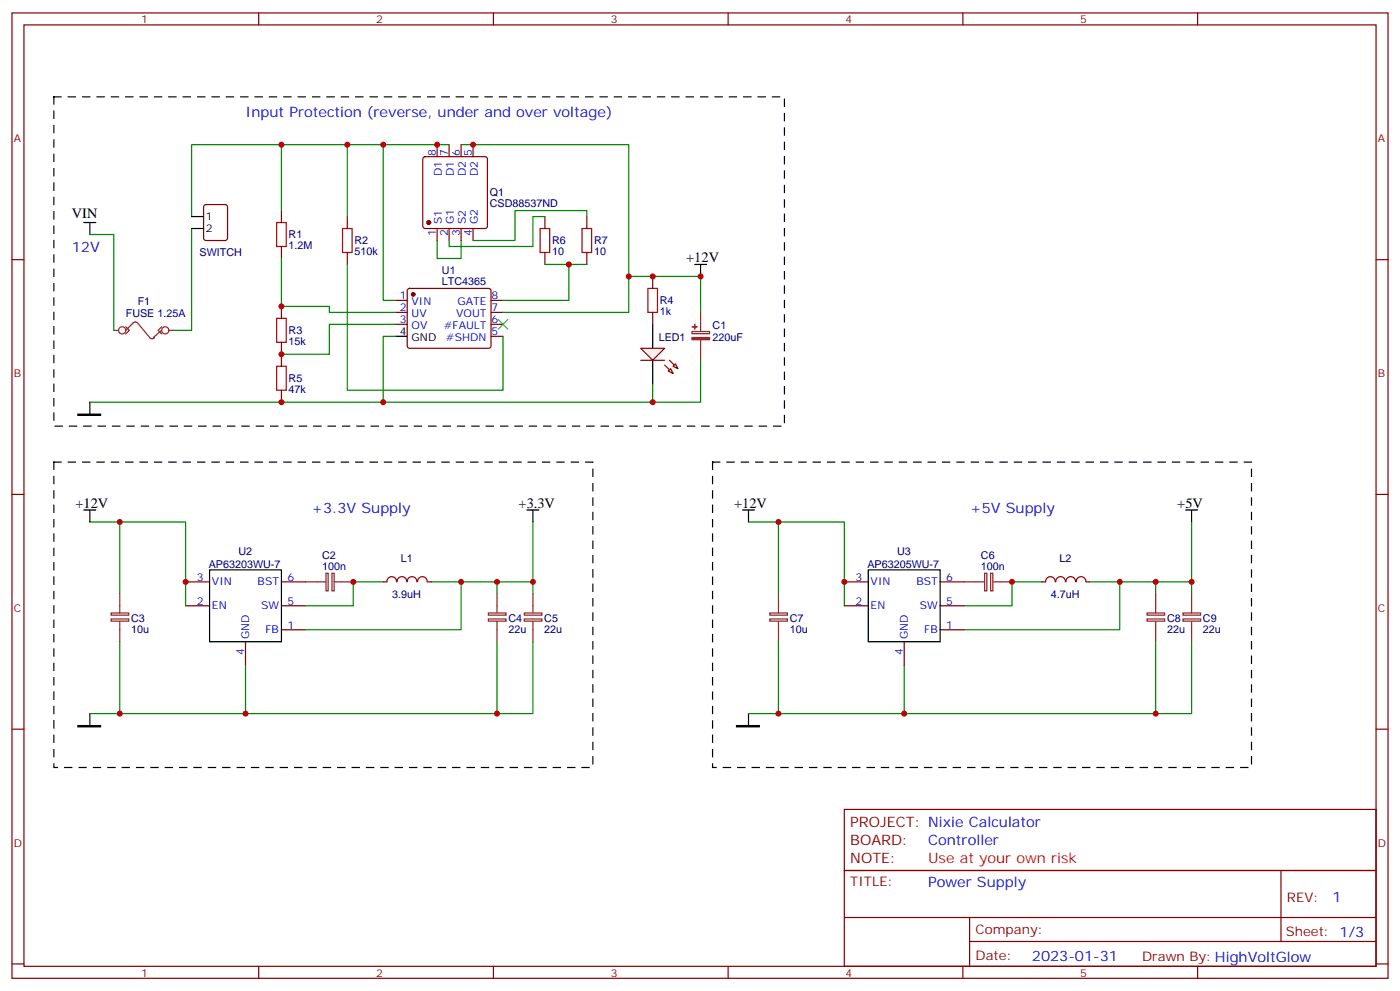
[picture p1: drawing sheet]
<svg xmlns="http://www.w3.org/2000/svg" width="412mm" height="292mm" viewBox="0 0 412 292" stroke-linecap="round" stroke-linejoin="round" font-family="sans-serif">
<g fill="none" stroke="#870000" stroke-width=".35">
<path d="M3.5 3.8h405.4v284.3h-405.4zM7.1 7.3h398.2v277.3h-398.2zM76.2 3.8v3.5M145.3 3.8v3.5M214.5 3.8v3.5M283.6 3.8v3.5M352.8 3.8v3.5M3.5 76.5h3.6M405.3 76.5h3.6M3.5 145.6h3.6M405.3 145.6h3.6M3.5 214.8h3.6"/>
<path d="M405.3 214.8h3.6M248.7 256.4h156.6v28.2h-156.6zM377.3 256.4v20.9M248.7 270.2h156.5M285.6 277.3h119.6M285.6 270.2v14.2M3.5 283.9h3.6M76.2 284.6v3.5M145.3 284.6v3.5M214.5 284.6v3.5M283.6 284.6v3.5M352.8 284.6v3.5"/>
<path d="M405.3 283.9h3.6"/>
</g>
<path d="M192.3 95.5v7.1M192.3 106.1v7.1" fill="none" stroke="#000" stroke-width=".35"/>
<path d="M188.7 102.6h7.1l-3.5 3.5z" fill="#f0f0f0" stroke="#870000" stroke-width=".35"/>
<path d="M195.8 107.5l2.5 2.5M197.2 106.1l2.5 2.5" fill="none" stroke="#870000" stroke-width=".35"/>
<g fill="#f0f0f0" stroke="#870000" stroke-width=".35">
<path d="M196.8 109.3l.8-.7 .7 1.4z"/>
<path d="M198.3 107.9l.7-.7 .7 1.4z"/>
</g>
<g fill="none" stroke="#870000" stroke-width=".35">
<path d="M124.8 46.3l.4-.2h17.7l.5 .2 .2 .5v19.8l-.3 .5-.4 .2h-17.7l-.5-.2-.2-.5v-19.8zM128.8 42.6v3.5M132.3 42.6v3.5M135.8 42.6v3.5M139.3 42.6v3.5M60.2 60.5l.5-.2h5.6l.7 .4v9.4l-.4 .7h-5.9l-.7-.4v-9.4zM82.9 62v3.5M82.9 72.6v3.5M102.3 63.8v3.5M102.3 74.4v3.5M128.8 67.3v3.5M132.3 67.3v3.5"/>
<path d="M135.8 67.3v3.5M139.3 67.3v3.5M160.5 63.8v3.5M160.5 74.4v3.5M172.9 63.8v3.5M172.9 74.4v3.5M82.9 90.2v3.6M116.4 88.5h3.5M116.4 92h3.5M116.4 95.5h3.5M120.2 85.2l.4-.3h23.3l.5 .3 .2 .5v16.5l-.7 .4-23.5-.1-.5-.6v-16.2zM144.6 88.5h3.6"/>
<path d="M144.6 92h3.6M144.6 95.5h3.6M144.6 99.1h3.6M192.3 81.4v3.5M192.3 92v3.5M82.9 100.8v7.1M82.9 114.9v3.6M188.7 106.1h7.1M54.7 178.4h7M54.7 171.4h7M82.9 178.4h7.1M82.9 171.4h7.1"/>
<path d="M112.9 171.4h1M114 171.4a1.41 1.41 0 0 1 1.4-1.5 1.41 1.41 0 0 1 1.4 1.5M117 171.4a1.41 1.41 0 0 1 1.4-1.6 1.41 1.41 0 0 1 1.4 1.6M120 171.4a1.41 1.41 0 0 1 1.4-1.6 1.41 1.41 0 0 1 1.4 1.6M123 171.4a1.41 1.41 0 0 1 1.4-1.5 1.41 1.41 0 0 1 1.4 1.5M125.9 171.4h1.1M248.7 178.4h7.1M248.7 171.4h7.1M276.9 178.4h7.1M276.9 171.4h7.1M306.9 171.4h1.1M308 171.4a1.41 1.41 0 0 1 1.4-1.5 1.41 1.41 0 0 1 1.4 1.5"/>
<path d="M311 171.4a1.41 1.41 0 0 1 1.4-1.6 1.41 1.41 0 0 1 1.4 1.6M314 171.4a1.41 1.41 0 0 1 1.4-1.6 1.41 1.41 0 0 1 1.4 1.6M317 171.4a1.41 1.41 0 0 1 1.4-1.5 1.41 1.41 0 0 1 1.4 1.5M320 171.4h1M72.3 189v7.1M82.9 185.5h7.1M266.3 189v7.1M276.9 185.5h7.1M248.7 238.4h156.6v18h-156.6z"/>
</g>
<g fill="none" stroke="#000" stroke-width=".35">
<path d="M24.7 65.5h3.5M26.5 65.5v3.6M56.4 63.8h3.6M56.4 67.3h3.6M204.6 77.9h3.5M206.4 77.9v3.5M116.4 99.1h3.5M26.5 118.5v3.5M24.7 150.2h3.5M26.5 150.2v3.5M155.2 150.2h3.5M157 150.2v3.5"/>
<path d="M218.7 150.2h3.5M220.5 150.2v3.5M349.2 150.2h3.6M351 150.2v3.5M61.7 167.9h21.2v21.1h-21.2zM255.8 167.9h21.1v21.1h-21.1zM26.5 210.2v3.5M220.5 210.2v3.5"/>
</g>
<g fill="none" stroke="#8c2424" stroke-width=".35">
<path d="M33.5 97.3h1.4M37 97.3l2.4-2.3 .7-.1 4.2 4.7 .8 .1 .4-.3M37 96.2l1.1 1.1-1.1 1.1M47.6 96.2l-1 1.1 1 1.1M47.6 97.3l-2.4 2.1M49.7 97.3h1.5M203.8 97.6h5.2v.7h-5.2zM206.4 92v5.6M206.4 100.1v6M35.3 174.9v5.7M90 171.4h6M96 168.8h.7v5.2h-.7z"/>
<path d="M97.8 168.8h.6v5.2h-.6zM98.4 171.4h5.7M146.4 174.9v5.7M157 174.9v5.7M229.3 174.9v5.7M284 171.4h6M290.1 168.8h.6v5.2h-.6zM291.8 168.8h.7v5.2h-.7zM292.5 171.4h5.6M340.4 174.9v5.7M351 174.9v5.7M32.7 182.3h5.2v.7h-5.2z"/>
<path d="M32.7 180.6h5.2v.6h-5.2zM35.3 183v6M143.9 182.3h5.1v.7h-5.1zM143.9 180.6h5.1v.6h-5.1zM146.4 183v6M154.4 182.3h5.2v.7h-5.2zM154.4 180.6h5.2v.6h-5.2zM157 183v6M226.8 182.3h5.2v.7h-5.2zM226.8 180.6h5.2v.6h-5.2zM229.3 183v6M337.9 182.3h5.2v.7h-5.2z"/>
<path d="M337.9 180.6h5.2v.6h-5.2zM340.4 183v6M348.5 182.3h5.2v.7h-5.2zM348.5 180.6h5.2v.6h-5.2zM351 183v6"/>
<circle cx="36" cy="97.3" r="1.06"/>
<circle cx="48.7" cy="97.3" r="1.06"/>
</g>
<g fill="none" stroke="#008700" stroke-width=".35">
<path d="M82.9 42.6h19.4v21.2M102.3 42.6h10.6v45.9h3.5M112.9 42.6h19.4M135.8 42.6h49.4v38.8h21.2v10.6M26.5 69.1h7v28.2M56.4 67.3v30h-5.2M82.9 62v-19.4h-26.5v21.2M82.9 76.1v14.1h14.1v1.8h19.4M102.3 77.9v37h45.9v-15.8M128.8 70.8v5.3h7v-5.3M160.5 63.8h-3.5v8.8h-24.7v-1.8M160.5 77.9h12.4"/>
<path d="M167.6 77.9v10.6h-19.4M172.9 63.8v-1.8h-21.2v8.8h-12.4M116.4 99.1h-3.5v19.4M116.4 95.5h-19.4v8.9h-14.1M185.2 81.4v10.6h-37M192.3 113.2v5.3M206.4 106.1v12.4h-179.9M26.5 153.7h8.8v21.2M35.3 153.7h19.4v24.7M157 153.7v17.7M220.5 153.7h8.8v21.2M229.3 153.7h19.4v24.7"/>
<path d="M351 153.7v17.7M112.9 171.4h-8.8v7h-14.1M127 171.4h8.8v14.1h-45.8M135.8 171.4h10.6v3.5M146.4 171.4h10.6v3.5M306.9 171.4h-8.8v7h-14.1M321 171.4h8.8v14.1h-45.8M329.8 171.4h10.6v3.5M340.4 171.4h10.6v3.5M35.3 189v21.2h-8.8M72.3 196.1v14.1M146.4 189v21.2h-111.1"/>
<path d="M157 189v21.2h-10.6M229.3 189v21.2h-8.8M266.3 196.1v14.1M340.4 189v21.2h-111.1M351 189v21.2h-10.6"/>
</g>
<g fill="#8c2424" stroke="#8c2424" stroke-width=".35">
<path d="M203.8 99.4h5.2v.6h-5.2z"/>
<path d="M203.9 96.2l1.4 .1z"/>
<path d="M204.6 95.5v1.4z"/>
</g>
<g fill="#870000" stroke="#870000" stroke-width=".35">
<circle cx="121.7" cy="86.7" r=".53"/>
<circle cx="126.3" cy="65.5" r=".53"/>
</g>
<path d="M81.5 65.5h2.8v7.1h-2.8zM100.9 67.3h2.8v7.1h-2.8zM159.1 67.3h2.8v7.1h-2.8zM171.4 67.3h2.9v7.1h-2.9zM81.5 93.8h2.8v7h-2.8zM190.9 84.9h2.8v7.1h-2.8zM81.5 107.9h2.8v7h-2.8z" fill="none" stroke="#a10000" stroke-width=".35"/>
<path d="M22.9 122h6.7v.3h-6.7zM22.9 213.7h6.7v.4h-6.7zM217 213.7h6.7v.4h-6.7z" fill="#000" stroke="#000" stroke-width=".35"/>
<path d="M146.8 94.1l2.8 2.8M149.6 94.1l-2.8 2.8" fill="none" stroke="#3c3" stroke-width=".35"/>
<path d="M15.9 28.5h215.2v97h-215.2zM15.9 136.1h158.7v90h-158.7zM209.9 136.1h158.8v90h-158.8z" fill="none" stroke="#000" stroke-width=".35" stroke-dasharray="2.1 2.1"/>
<g fill="#c00">
<circle cx="351" cy="171.4" r=".88"/>
<circle cx="329.8" cy="171.4" r=".88"/>
<circle cx="248.7" cy="171.4" r=".88"/>
<circle cx="266.3" cy="210.2" r=".88"/>
<circle cx="229.3" cy="210.2" r=".88"/>
<circle cx="298.1" cy="171.4" r=".88"/>
<circle cx="340.4" cy="210.2" r=".88"/>
<circle cx="229.3" cy="153.7" r=".88"/>
<circle cx="340.4" cy="171.4" r=".88"/>
<circle cx="146.4" cy="171.4" r=".88"/>
<circle cx="35.3" cy="153.7" r=".88"/>
<circle cx="146.4" cy="210.2" r=".88"/>
<circle cx="104.1" cy="171.4" r=".88"/>
<circle cx="139.3" cy="42.6" r=".88"/>
<circle cx="82.9" cy="90.2" r=".88"/>
<circle cx="82.9" cy="104.4" r=".88"/>
<circle cx="82.9" cy="118.5" r=".88"/>
<circle cx="112.9" cy="118.5" r=".88"/>
<circle cx="206.4" cy="81.4" r=".88"/>
<circle cx="185.2" cy="81.4" r=".88"/>
<circle cx="192.3" cy="118.5" r=".88"/>
<circle cx="35.3" cy="210.2" r=".88"/>
<circle cx="72.3" cy="210.2" r=".88"/>
<circle cx="54.7" cy="171.4" r=".88"/>
<circle cx="135.8" cy="171.4" r=".88"/>
<circle cx="157" cy="171.4" r=".88"/>
<circle cx="167.6" cy="77.9" r=".88"/>
<circle cx="192.3" cy="81.4" r=".88"/>
<circle cx="82.9" cy="42.6" r=".88"/>
<circle cx="102.3" cy="42.6" r=".88"/>
<circle cx="112.9" cy="42.6" r=".88"/>
<circle cx="128.8" cy="42.6" r=".88"/>
</g>
<g font-size="4.2" fill="#00f">
<text x="72.3" y="34.5">Input Protection (reverse, under and over voltage)</text>
<text x="21.2" y="74.4">12V</text>
<text x="91.7" y="151">+3.3V Supply</text>
<text x="285.8" y="151">+5V Supply</text>
<text x="273.4" y="249">Controller</text>
<text x="273.4" y="261.3">Power Supply</text>
<text x="392.5" y="265.7">1</text>
<text x="304" y="283">2023-01-31</text>
</g>
<g font-size="4.2">
<text x="21.2" y="64.1">VIN</text>
<text x="202.1" y="77.2">+12V</text>
<text x="22.2" y="149.5">+12V</text>
<text x="152.8" y="149.5">+3.3V</text>
<text x="216.3" y="149.5">+12V</text>
<text x="346.8" y="149.5">+5V</text>
</g>
<g font-size="4.2" fill="#800">
<text x="250.5" y="243.7">PROJECT: Nixie Calculator</text>
<text x="250.5" y="249">BOARD:</text>
<text x="250.5" y="254.3">NOTE:</text>
</g>
<text font-size="4.2" fill="#f00" x="273.4" y="254.3">Use at your own risk</text>
<g font-size="3.9" fill="#800">
<text x="250.5" y="261">TITLE:</text>
<text x="379.1" y="265.7">REV:</text>
<text x="287.4" y="275.2">Company:</text>
<text x="378.7" y="275.8">Sheet: 1/3</text>
<text x="287.4" y="282.9">Date:</text>
<text x="336.4" y="282.9">Drawn By: HighVoltGlow</text>
</g>
<g font-size="3.2" fill="#800">
<text x="41.6" y="6.8">1</text>
<text x="110.8" y="6.8">2</text>
<text x="179.9" y="6.8">3</text>
<text x="249.1" y="6.8">4</text>
<text x="318.2" y="6.8">5</text>
<text x="4.1" y="41.9">A</text>
<text x="405.9" y="41.9">A</text>
<text x="4.1" y="111.1">B</text>
<text x="405.9" y="111.1">B</text>
<text x="4.1" y="180.2">C</text>
<text x="405.9" y="180.2">C</text>
<text x="4.1" y="249.3">D</text>
<text x="405.9" y="249.3">D</text>
<text x="41.6" y="287.6">1</text>
<text x="110.8" y="287.6">2</text>
<text x="179.9" y="287.6">3</text>
<text x="249.1" y="287.6">4</text>
<text x="318.2" y="287.6">5</text>
</g>
<g font-size="3.2" fill="#00f">
<text x="128.4" y="46" transform="rotate(-90 128.4 46)">8</text>
<text x="131.9" y="46" transform="rotate(-90 131.9 46)">7</text>
<text x="135.5" y="46" transform="rotate(-90 135.5 46)">6</text>
<text x="139" y="46" transform="rotate(-90 139 46)">5</text>
<text x="130.2" y="51.9" transform="rotate(-90 130.2 51.9)">D1</text>
<text x="133.7" y="51.9" transform="rotate(-90 133.7 51.9)">D1</text>
<text x="137.2" y="51.9" transform="rotate(-90 137.2 51.9)">D2</text>
<text x="140.8" y="51.9" transform="rotate(-90 140.8 51.9)">D2</text>
<text x="128.4" y="69.5" transform="rotate(-90 128.4 69.5)">1</text>
<text x="130.2" y="66" transform="rotate(-90 130.2 66)">S1</text>
<text x="131.9" y="69.5" transform="rotate(-90 131.9 69.5)">2</text>
<text x="133.7" y="66" transform="rotate(-90 133.7 66)">G1</text>
<text x="135.5" y="69.5" transform="rotate(-90 135.5 69.5)">3</text>
<text x="137.2" y="66" transform="rotate(-90 137.2 66)">S2</text>
<text x="139" y="69.5" transform="rotate(-90 139 69.5)">4</text>
<text x="140.8" y="66" transform="rotate(-90 140.8 66)">G2</text>
<text x="117.8" y="88.1">1</text>
<text x="121.2" y="89.9">VIN</text>
<text x="134.7" y="89.9">GATE</text>
<text x="144.8" y="88.1">8</text>
<text x="117.8" y="91.7">2</text>
<text x="117.8" y="95.2">3</text>
<text x="121.2" y="93.4">UV</text>
<text x="134.4" y="93.4">VOUT</text>
<text x="144.8" y="95.2">6</text>
<text x="144.8" y="91.7">7</text>
<text x="121.2" y="96.9">OV</text>
<text x="130.7" y="96.9">#FAULT</text>
<text x="131.4" y="100.5">#SHDN</text>
<text x="144.8" y="98.7">5</text>
<text x="58" y="171">3</text>
<text x="62.4" y="172.4">VIN</text>
<text x="75.9" y="172.4">BST</text>
<text x="84.7" y="171">6</text>
<text x="252" y="171">3</text>
<text x="256.5" y="172.4">VIN</text>
<text x="269.9" y="172.4">BST</text>
<text x="278.7" y="171">6</text>
<text x="58" y="178.1">2</text>
<text x="62.4" y="179.5">EN</text>
<text x="76.9" y="179.5">SW</text>
<text x="84.7" y="178.1">5</text>
<text x="252" y="178.1">2</text>
<text x="256.5" y="179.5">EN</text>
<text x="270.9" y="179.5">SW</text>
<text x="278.7" y="178.1">5</text>
<text x="84.7" y="185.1">1</text>
<text x="278.7" y="185.1">1</text>
<text x="73.4" y="188.3" transform="rotate(-90 73.4 188.3)">GND</text>
<text x="78.2" y="186.5">FB</text>
<text x="267.4" y="188.3" transform="rotate(-90 267.4 188.3)">GND</text>
<text x="272.2" y="186.5">FB</text>
<text x="72" y="192.8" transform="rotate(-90 72 192.8)">4</text>
<text x="266" y="192.8" transform="rotate(-90 266 192.8)">4</text>
</g>
<g font-size="3.2" fill="#000080">
<text x="144.3" y="57.9">Q1</text>
<text x="144.3" y="61.1">CSD88537ND</text>
<text x="85" y="70.1">R1</text>
<text x="104.4" y="71.9">R2</text>
<text x="162.6" y="71.9">R6</text>
<text x="175" y="71.9">R7</text>
<text x="58.8" y="75.5">SWITCH</text>
<text x="85" y="73.3">1.2M</text>
<text x="104.4" y="75.1">510k</text>
<text x="162.6" y="75.1">10</text>
<text x="175" y="75.1">10</text>
<text x="130.2" y="83.9">LTC4365</text>
<text x="130.2" y="80.7">U1</text>
<text x="40.6" y="89.7">F1</text>
<text x="194.4" y="89.6">R4</text>
<text x="37" y="93.3">FUSE 1.25A</text>
<text x="194.4" y="92.8">1k</text>
<text x="85" y="101.5">15k</text>
<text x="85" y="98.4">R3</text>
<text x="194" y="100.3">LED1</text>
<text x="209.9" y="100.3">220uF</text>
<text x="209.9" y="96.8">C1</text>
<text x="85" y="112.5">R5</text>
<text x="85" y="115.6">47k</text>
<text x="61.5" y="167.2">AP63203WU-7</text>
<text x="70.2" y="163.5">U2</text>
<text x="94.9" y="167.8">100n</text>
<text x="94.9" y="164.7">C2</text>
<text x="118.1" y="165.7">L1</text>
<text x="255.5" y="167.2">AP63205WU-7</text>
<text x="264.2" y="163.5">U3</text>
<text x="288.9" y="167.8">100n</text>
<text x="288.9" y="164.7">C6</text>
<text x="312.1" y="165.6">L2</text>
<text x="115.6" y="176">3.9uH</text>
<text x="309.6" y="176">4.7uH</text>
<text x="38.6" y="183.1">C3</text>
<text x="149.8" y="183.1">C4</text>
<text x="160.3" y="183.1">C5</text>
<text x="232.7" y="183.1">C7</text>
<text x="343.8" y="183.1">C8</text>
<text x="354.4" y="183.1">C9</text>
<text x="38.6" y="186.3">10u</text>
<text x="149.8" y="186.3">22u</text>
<text x="160.3" y="186.3">22u</text>
<text x="232.7" y="186.3">10u</text>
<text x="343.8" y="186.3">22u</text>
<text x="354.4" y="186.3">22u</text>
</g>
<g font-size="3.2">
<text x="60.7" y="64.8">1</text>
<text x="60.7" y="68.4">2</text>
<text x="117.8" y="98.7">4</text>
<text x="121.2" y="100.5">GND</text>
</g>
</svg>
